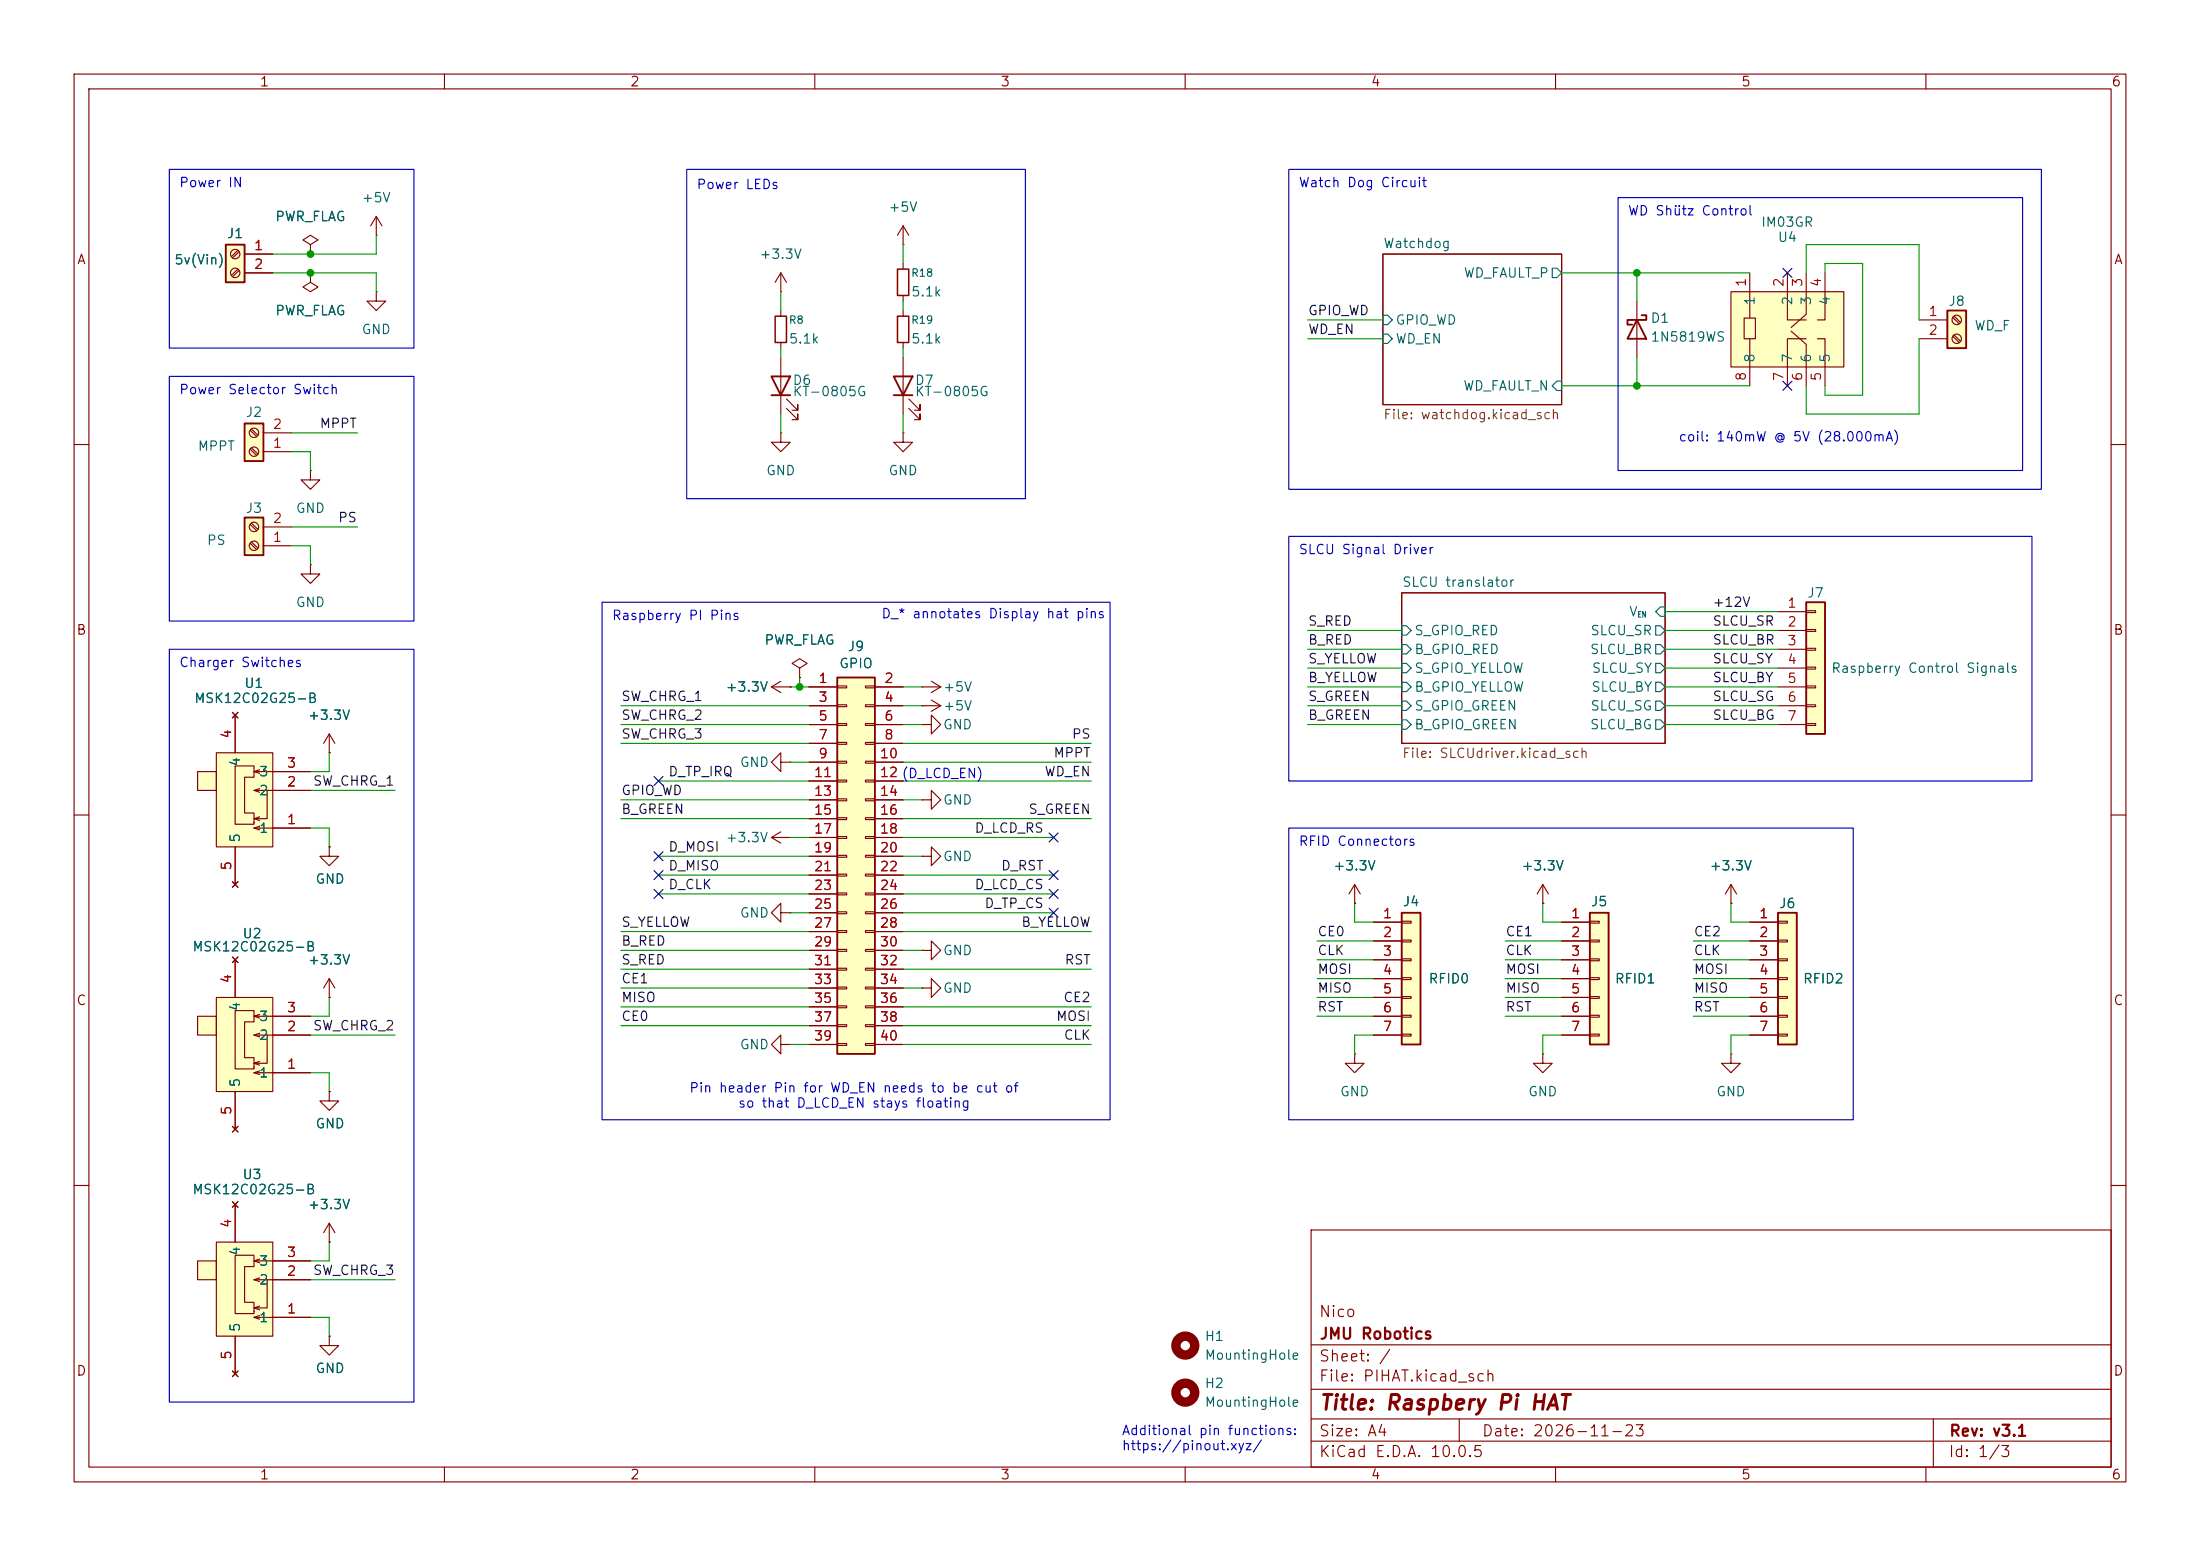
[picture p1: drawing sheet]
<svg xmlns="http://www.w3.org/2000/svg" width="297mm" height="210mm" viewBox="0 0 297 210" stroke-linecap="round" stroke-linejoin="round" font-family="sans-serif">
<g fill="none" stroke="#840000" stroke-width=".15">
<path d="M10 10h277v190h-277zM12 12h273v186h-273zM60 10v2M110 10v2M160 10v2M210 10v2M260 10v2M121.9 33h.1M121.9 30.5l-.7 1.3M121.9 30.5l.8 1.3M121.9 30.5v2.5M186.7 34.3h24.1v20.3h-24.1z"/>
<path d="M10 60h2M285 60h2M124.5 97.8h1.2v-1.3l1.3 1.3-1.3 1.3v-1.3M124.5 97.8h.1M124.5 92.7h.1M124.5 95.3h.1M124.5 92.7h2.5M124.5 95.3h2.5M125.7 91.9l1.3 .8M125.7 94.5l1.3 .8M127 92.7l-1.3 .8M127 95.3l-1.3 .7"/>
<path d="M189.2 80h35.6v20.3h-35.6zM10 110h2M285 110h2M10 160h2M177 166h108v32h-108zM285 160h2M60 198v2M110 198v2M160 198v2M177 194.5h108M177 191.5h108M177 187.5h108"/>
<path d="M177 181.5h108M197 191.5v3M210 198v2M260 198v2M261 191.5v6.5"/>
</g>
<g fill="none" stroke="#006464" stroke-width=".15">
<path d="M209.5 36.2h.7l.6 .6-.6 .7h-.7zM186.7 42.5h.6l.7 .7-.7 .6h-.6zM186.7 45.1h.6l.7 .6-.7 .7h-.6zM210.2 51.4h.6v1.3h-.6l-.7-.6zM189.2 97.2h.7l.6 .6-.6 .6h-.7zM189.2 87h.7l.6 .6-.6 .7h-.7zM189.2 92.1h.7l.6 .6-.6 .6h-.7zM189.2 94.6h.7l.6 .7-.6 .6h-.7zM189.2 84.5h.7l.6 .6-.6 .6h-.7zM189.2 89.5h.7l.6 .7-.6 .6h-.7zM223.5 97.2h.7l.6 .6-.6 .6h-.7zM223.5 87h.7l.6 .6-.6 .7h-.7z"/>
<path d="M223.5 92.1h.7l.6 .6-.6 .6h-.7zM223.5 94.6h.7l.6 .7-.6 .6h-.7zM223.5 84.5h.7l.6 .6-.6 .6h-.7zM223.5 89.5h.7l.6 .7-.6 .6h-.7zM224.2 81.9h.6v1.3h-.6l-.7-.6z"/>
</g>
<path d="M33 57.2h2.6v5h-2.6z" fill="#ffffc2"/>
<path d="M33 57.2h2.6v5h-2.6z" fill="none" stroke="#840000" stroke-width=".25"/>
<g fill="none" stroke="#840000" stroke-width=".15">
<path d="M33.8 58.1l.8 .8M34 57.9l.8 .9M35.6 58.4h3.8M33.8 60.6l.8 .9M34 60.5l.8 .8M35.6 61h3.8"/>
<circle cx="34.3" cy="58.4" r=".63"/>
<circle cx="34.3" cy="61" r=".63"/>
</g>
<path d="M33 69.9h2.6v5h-2.6z" fill="#ffffc2"/>
<path d="M33 69.9h2.6v5h-2.6z" fill="none" stroke="#840000" stroke-width=".25"/>
<g fill="none" stroke="#840000" stroke-width=".15">
<path d="M41.9 33l1-.6-1-.6-1 .6 1 .6v1.3M41.9 34.3h.1M41.9 36.8v1.3l-1 .6 1 .7 1-.7-1-.6M41.9 36.8h.1M50.8 31.8h.1M50.8 39.4v1.2h-1.3l1.3 1.3 1.3-1.3h-1.3M50.8 39.4h.1M50.8 29.2l-.8 1.3M50.8 29.2l.8 1.3M50.8 29.2v2.6M33.8 73.3l.8 .9M33.8 70.8l.8 .8"/>
<path d="M34 73.2l.8 .8M34 70.6l.8 .9M35.6 73.7h3.8M35.6 71.1h3.8M41.9 63.5v1.3h-1.3l1.3 1.2 1.3-1.2h-1.3M41.9 63.5h.1M41.9 76.2v1.3h-1.3l1.3 1.2 1.3-1.2h-1.3M41.9 76.2h.1M182.9 119.4l-.8 1.3M182.9 119.4l.7 1.3M182.9 119.4v2.5M208.3 119.4l-.8 1.3"/>
<path d="M208.3 119.4l.7 1.3M208.3 119.4v2.5M233.7 119.4l-.8 1.3M233.7 119.4l.7 1.3M233.7 119.4v2.5M182.9 121.9h.1M208.3 121.9h.1M233.7 121.9h.1"/>
<circle cx="34.3" cy="73.7" r=".63"/>
<circle cx="34.3" cy="71.1" r=".63"/>
</g>
<g fill="none" stroke="#840000" stroke-width="1.3">
<circle cx="160" cy="188" r="1.27"/>
<circle cx="160" cy="181.6" r="1.27"/>
</g>
<path d="M262.9 41.9h2.5v5.1h-2.5z" fill="#ffffc2"/>
<path d="M262.9 41.9h2.5v5.1h-2.5z" fill="none" stroke="#840000" stroke-width=".25"/>
<g fill="none" stroke="#840000" stroke-width=".15">
<path d="M259.1 43.2h3.8M259.1 45.7h3.8M263.6 42.8l.9 .9M263.6 45.4l.9 .8M263.8 42.7l.9 .8M263.8 45.2l.9 .9"/>
<circle cx="264.2" cy="45.7" r=".63"/>
<circle cx="264.2" cy="43.2" r=".63"/>
</g>
<g fill="#ffffc2">
<path d="M233.7 39.4h15.2v10.1h-15.2z"/>
<path d="M235.5 42.9h1.5v2.8h-1.5z"/>
</g>
<path d="M233.7 39.4h15.2v10.1h-15.2zM236.2 36.8v6.1M241.3 36.8v6.4h2.5M243.8 36.8v5.6l-2 1.8M246.4 36.8v6.4h-1M235.5 42.9h1.5v2.8h-1.5zM236.2 45.7v6.4M241.8 44.7l2 1.8v5.6M243.8 45.7h-2.5v6.4M245.4 45.7h1v6.4" fill="none" stroke="#840000" stroke-width=".15"/>
<g fill="#ffffc2">
<path d="M29.2 101.6h7.6v12.7h-7.6z"/>
<path d="M31.7 103.4h2.6v1.5h-1.3v4.8h1.3v1.6h-2.6z"/>
<path d="M26.7 104.1h2.5v2.6h-2.5z"/>
</g>
<g fill="none" stroke="#840000" stroke-width=".15">
<path d="M221 40.6v7.7M31.4 96.1l.7 .8M31.7 96.5v5.1M32.1 96.1l-.7 .8M44.4 99.1l-.7 1.2M44.4 99.1l.8 1.2M44.4 99.1v2.5M26.7 104.1h2.5v2.6h-2.5zM29.2 101.6h7.6v12.7h-7.6zM31.4 119l.7 .8M31.7 103.4h2.6v1.5h-1.3v4.8h1.3v1.6h-2.6zM31.7 114.3v5.1"/>
<path d="M32.1 119l-.7 .8M34.3 111.8h7.6M34.3 111.8l.8 .2M34.3 110.5l.8 .2M34.3 106.7h7.6M34.3 106.7l.8 .2M34.3 104.1l.8 .3M35.1 103.9l-.8 .2h7.6M35.1 111.5l-.8 .3M35.1 106.4l-.8 .3M36.1 106.7v3.8h-1.8l.8-.3M44.4 101.6h.1"/>
<path d="M105.4 123.2v-1.3l-1.3 1.3 1.3 1.3v-1.3h1.3M106.7 123.2h.1M124.5 133.4h1.2v-1.3l1.3 1.3-1.3 1.2v-1.2M124.5 133.4h.1"/>
</g>
<path d="M221 43.2l1.2 2.5h-2.5zM221.6 42.5h.6v.7h-2.5v.6h.6" fill="none" stroke="#840000" stroke-width=".25"/>
<path d="M243.8 81.3h2.6v17.8h-2.6z" fill="#ffffc2"/>
<path d="M243.8 81.3h2.6v17.8h-2.6z" fill="none" stroke="#840000" stroke-width=".25"/>
<g fill="none" stroke="#840000" stroke-width=".15">
<path d="M240 82.6h3.8M240 85.1h3.8M240 87.6h3.8M240 90.2h3.8M240 92.7h3.8M240 95.3h3.8M240 97.8h3.8M243.8 82.4h1.3v.3h-1.3zM243.8 85h1.3v.2h-1.3zM243.8 87.5h1.3v.3h-1.3zM243.8 90h1.3v.3h-1.3zM243.8 92.6h1.3v.2h-1.3z"/>
<path d="M243.8 95.1h1.3v.3h-1.3zM243.8 97.7h1.3v.2h-1.3z"/>
</g>
<path d="M189.2 123.2h2.6v17.8h-2.6z" fill="#ffffc2"/>
<path d="M104.1 50.8h2.6l-1.3 2.5zM104.1 53.3h2.6M189.2 123.2h2.6v17.8h-2.6z" fill="none" stroke="#840000" stroke-width=".25"/>
<g fill="none" stroke="#840000" stroke-width=".15">
<path d="M105.4 39.4h.1M105.4 36.8v2.6M105.4 36.8l-.8 1.3M105.4 36.8l.8 1.3M105.4 58.4v1.3h1.3l-1.3 1.3-1.3-1.3h1.3M105.4 58.4h.1M105.4 41.9v.8M105.4 46.2v.8M105.4 48.3v7.6M106.2 55.1l1.5 1.5v-.7v.7h-.8M106.2 53.8l1.5 1.6v-.8v.8h-.8M104.1 92.7l1.3 .8"/>
<path d="M104.1 92.7h2.6M105.4 91.9l-1.3 .8M106.7 92.7h.1M107.9 90.2l1.1-.7-1.1-.6-1 .6 1 .7v1.2M107.9 91.4h.1M104.1 113l1.3 .8M104.1 113h2.6M105.4 102.9v-1.3l-1.3 1.3 1.3 1.2v-1.2h1.3M105.4 112.3l-1.3 .7M106.7 113h.1M106.7 102.9h.1M185.4 124.5h3.8"/>
<path d="M185.4 127h3.8M185.4 129.5h3.8M185.4 132.1h3.8M185.4 134.6h3.8M185.4 137.2h3.8M185.4 139.7h3.8M189.2 124.3h1.3v.3h-1.3zM189.2 126.9h1.3v.2h-1.3zM189.2 129.4h1.3v.3h-1.3zM189.2 132h1.3v.2h-1.3zM189.2 134.5h1.3v.2h-1.3zM189.2 137h1.3v.3h-1.3z"/>
<path d="M189.2 139.6h1.3v.2h-1.3zM105.4 141v-1.3l-1.3 1.3 1.3 1.2v-1.2h1.3M106.7 141h.1"/>
</g>
<path d="M104.6 42.7h1.6v3.5h-1.6z" fill="none" stroke="#840000" stroke-width=".2"/>
<path d="M113 91.4h5.1v50.8h-5.1z" fill="#ffffc2"/>
<path d="M113 91.4h5.1v50.8h-5.1z" fill="none" stroke="#840000" stroke-width=".25"/>
<g fill="none" stroke="#840000" stroke-width=".15">
<path d="M109.2 92.7h3.8M109.2 95.3h3.8M109.2 97.8h3.8M113 92.6h1.3v.2h-1.3zM113 95.1h1.3v.3h-1.3zM113 97.7h1.3v.2h-1.3zM116.8 92.6h1.3v.2h-1.3zM116.8 95.1h1.3v.3h-1.3zM116.8 97.7h1.3v.2h-1.3zM118.1 92.7h3.8M118.1 95.3h3.8M118.1 97.8h3.8"/>
<path d="M109.2 100.3h3.8M109.2 102.9h3.8M109.2 105.4h3.8M109.2 108h3.8M109.2 110.5h3.8M109.2 113h3.8M109.2 115.6h3.8M109.2 118.1h3.8M113 100.2h1.3v.3h-1.3zM113 102.7h1.3v.3h-1.3zM113 105.3h1.3v.2h-1.3zM113 107.8h1.3v.3h-1.3z"/>
<path d="M113 110.4h1.3v.2h-1.3zM113 112.9h1.3v.3h-1.3zM113 115.4h1.3v.3h-1.3zM113 118h1.3v.2h-1.3zM116.8 100.2h1.3v.3h-1.3zM116.8 102.7h1.3v.3h-1.3zM116.8 105.3h1.3v.2h-1.3zM116.8 107.8h1.3v.3h-1.3zM116.8 110.4h1.3v.2h-1.3zM116.8 112.9h1.3v.3h-1.3zM116.8 115.4h1.3v.3h-1.3zM116.8 118h1.3v.2h-1.3z"/>
<path d="M118.1 100.3h3.8M118.1 102.9h3.8M118.1 105.4h3.8M118.1 108h3.8M118.1 110.5h3.8M118.1 113h3.8M118.1 115.6h3.8M118.1 118.1h3.8M109.2 120.7h3.8M109.2 123.2h3.8M109.2 125.7h3.8M109.2 128.3h3.8"/>
<path d="M109.2 130.8h3.8M109.2 133.4h3.8M109.2 135.9h3.8M109.2 138.4h3.8M113 120.5h1.3v.3h-1.3zM113 123.1h1.3v.2h-1.3zM113 125.6h1.3v.3h-1.3zM113 128.1h1.3v.3h-1.3zM113 130.7h1.3v.2h-1.3zM113 133.2h1.3v.3h-1.3zM113 135.8h1.3v.2h-1.3zM113 138.3h1.3v.3h-1.3z"/>
<path d="M116.8 120.5h1.3v.3h-1.3zM116.8 123.1h1.3v.2h-1.3zM116.8 125.6h1.3v.3h-1.3zM116.8 128.1h1.3v.3h-1.3zM116.8 130.7h1.3v.2h-1.3zM116.8 133.2h1.3v.3h-1.3zM116.8 135.8h1.3v.2h-1.3zM116.8 138.3h1.3v.3h-1.3zM118.1 120.7h3.8M118.1 123.2h3.8M118.1 125.7h3.8M118.1 128.3h3.8"/>
<path d="M118.1 130.8h3.8M118.1 133.4h3.8M118.1 135.9h3.8M118.1 138.4h3.8M109.2 141h3.8M113 140.8h1.3v.3h-1.3zM116.8 140.8h1.3v.3h-1.3zM118.1 141h3.8"/>
</g>
<path d="M214.6 123.2h2.6v17.8h-2.6z" fill="#ffffc2"/>
<path d="M214.6 123.2h2.6v17.8h-2.6z" fill="none" stroke="#840000" stroke-width=".25"/>
<g fill="none" stroke="#840000" stroke-width=".15">
<path d="M210.8 124.5h3.8M210.8 127h3.8M210.8 129.5h3.8M210.8 132.1h3.8M210.8 134.6h3.8M210.8 137.2h3.8M210.8 139.7h3.8M214.6 124.3h1.3v.3h-1.3zM214.6 126.9h1.3v.2h-1.3zM214.6 129.4h1.3v.3h-1.3zM214.6 132h1.3v.2h-1.3zM214.6 134.5h1.3v.2h-1.3z"/>
<path d="M214.6 137h1.3v.3h-1.3zM214.6 139.6h1.3v.2h-1.3z"/>
</g>
<path d="M30.5 33h2.5v5.1h-2.5z" fill="#ffffc2"/>
<path d="M30.5 33h2.5v5.1h-2.5z" fill="none" stroke="#840000" stroke-width=".25"/>
<g fill="none" stroke="#840000" stroke-width=".15">
<path d="M32.1 33.8l-.9 .8M32.1 36.3l-.9 .9M32.3 34l-.9 .8M32.3 36.5l-.9 .8M33 34.3h3.8M33 36.8h3.8M44.4 114.3v1.3h1.3l-1.3 1.2-1.2-1.2h1.2M44.4 114.3h.1M233.7 142.2v1.3h-1.3l1.3 1.3 1.2-1.3h-1.2M233.7 142.2h.1M44.4 180.3v1.3h1.3l-1.3 1.3-1.2-1.3h1.2M44.4 180.3h.1"/>
<circle cx="31.7" cy="36.8" r=".63"/>
<circle cx="31.7" cy="34.3" r=".63"/>
</g>
<g fill="#ffffc2">
<path d="M29.2 167.6h7.6v12.7h-7.6z"/>
<path d="M31.7 169.4h2.6v1.5h-1.3v4.9h1.3v1.5h-2.6z"/>
<path d="M26.7 170.2h2.5v2.5h-2.5z"/>
</g>
<g fill="none" stroke="#840000" stroke-width=".15">
<path d="M26.7 170.2h2.5v2.5h-2.5zM29.2 167.6h7.6v12.7h-7.6zM31.4 162.2l.7 .7M31.7 169.4h2.6v1.5h-1.3v4.9h1.3v1.5h-2.6zM31.7 162.6v5M32.1 162.2l-.7 .7M34.3 177.8h7.6M34.3 177.8l.8 .3M34.3 176.5l.8 .3M34.3 172.7h7.6M34.3 172.7l.8 .3M34.3 170.2l.8 .2"/>
<path d="M35.1 169.9l-.8 .3h7.6M35.1 177.6l-.8 .2M35.1 172.5l-.8 .2M36.1 172.7v3.8h-1.8l.8-.2M31.4 185l.7 .8M31.7 180.3v5.1M32.1 185l-.7 .8"/>
</g>
<g fill="#ffffc2">
<path d="M29.2 134.6h7.6v12.7h-7.6z"/>
<path d="M31.7 136.4h2.6v1.5h-1.3v4.9h1.3v1.5h-2.6z"/>
<path d="M26.7 137.2h2.5v2.5h-2.5z"/>
</g>
<g fill="none" stroke="#840000" stroke-width=".15">
<path d="M26.7 137.2h2.5v2.5h-2.5zM29.2 134.6h7.6v12.7h-7.6zM31.4 129.2l.7 .7M31.7 136.4h2.6v1.5h-1.3v4.9h1.3v1.5h-2.6zM31.7 129.5v5.1M32.1 129.2l-.7 .7M34.3 139.7h7.6M34.3 139.7l.8 .3M34.3 137.2l.8 .2M35.1 136.9l-.8 .3h7.6M35.1 139.5l-.8 .2M36.1 139.7v3.8h-1.8l.8-.2"/>
<path d="M44.4 134.6h.1M44.4 132.1v2.5M44.4 132.1l-.7 1.3M44.4 132.1l.8 1.3M31.4 152l.7 .8M31.7 147.3v5.1M32.1 152l-.7 .8M34.3 144.8h7.6M34.3 144.8l.8 .2M34.3 143.5l.8 .3M35.1 144.5l-.8 .3M44.4 147.3v1.3h1.3l-1.3 1.3-1.2-1.3h1.2"/>
<path d="M44.4 147.3h.1M44.4 167.6h.1M44.4 165.1l-.7 1.3M44.4 165.1l.8 1.3M44.4 165.1v2.5"/>
</g>
<path d="M240 123.2h2.6v17.8h-2.6z" fill="#ffffc2"/>
<path d="M120.6 50.8h2.6l-1.3 2.5zM120.6 53.3h2.6M240 123.2h2.6v17.8h-2.6z" fill="none" stroke="#840000" stroke-width=".25"/>
<g fill="none" stroke="#840000" stroke-width=".15">
<path d="M33 34.3h3.8M33 36.8h3.8M41.9 34.3h.1M41.9 36.8h.1M121.9 35.6v.7M121.9 39.9v.7M121.9 58.4v1.3h1.3l-1.3 1.3-1.3-1.3h1.3M121.9 58.4h.1M121.9 41.9v.8M121.9 46.2v.8M121.9 48.3v7.6M122.7 55.1l1.5 1.5v-.7v.7h-.8"/>
<path d="M122.7 53.8l1.5 1.6v-.8v.8h-.8M31.4 96.1l.7 .8M31.7 96.5v5.1M32.1 96.1l-.7 .8M106.7 92.7h.1M107.9 91.4h.1M109.2 92.7h3.8M109.2 95.3h3.8M109.2 97.8h3.8M118.1 92.7h3.8M118.1 95.3h3.8M118.1 97.8h3.8"/>
<path d="M31.4 119l.7 .8M31.7 114.3v5.1M32.1 119l-.7 .8M36.8 111.8h5.1M36.8 106.7h5.1M36.8 104.1h5.1M44.4 114.3h.1M44.4 101.6h.1M109.2 100.3h3.8M109.2 102.9h3.8M109.2 105.4h3.8M109.2 108h3.8"/>
<path d="M109.2 110.5h3.8M109.2 113h3.8M109.2 115.6h3.8M109.2 118.1h3.8M118.1 100.3h3.8M118.1 102.9h3.8M118.1 105.4h3.8M118.1 108h3.8M118.1 110.5h3.8M118.1 113h3.8M118.1 115.6h3.8M118.1 118.1h3.8"/>
<path d="M124.5 108h1.2v-1.3l1.3 1.3-1.3 1.2v-1.2M124.5 108h.1M124.5 115.6h1.2v-1.3l1.3 1.3-1.3 1.2v-1.2M124.5 115.6h.1M31.4 129.2l.7 .7M31.7 129.5v5.1M32.1 129.2l-.7 .7M36.8 137.2h5.1M36.8 139.7h5.1M44.4 134.6h.1M109.2 120.7h3.8M109.2 123.2h3.8"/>
<path d="M109.2 125.7h3.8M109.2 128.3h3.8M109.2 130.8h3.8M109.2 133.4h3.8M109.2 135.9h3.8M109.2 138.4h3.8M118.1 120.7h3.8M118.1 123.2h3.8M118.1 125.7h3.8M118.1 128.3h3.8M118.1 130.8h3.8M118.1 133.4h3.8"/>
<path d="M118.1 135.9h3.8M118.1 138.4h3.8M124.5 128.3h1.2v-1.3l1.3 1.3-1.3 1.2v-1.2M124.5 128.3h.1M182.9 121.9h.1M185.4 124.5h3.8M185.4 127h3.8M185.4 129.5h3.8M185.4 132.1h3.8M185.4 134.6h3.8M185.4 137.2h3.8M185.4 139.7h3.8"/>
<path d="M208.3 121.9h.1M210.8 124.5h3.8M210.8 127h3.8M210.8 129.5h3.8M210.8 132.1h3.8M210.8 134.6h3.8M210.8 137.2h3.8M210.8 139.7h3.8M233.7 121.9h.1M236.2 124.5h3.8M236.2 127h3.8M236.2 129.5h3.8"/>
<path d="M236.2 132.1h3.8M236.2 134.6h3.8M236.2 137.2h3.8M236.2 139.7h3.8M240 124.3h1.3v.3h-1.3zM240 126.9h1.3v.2h-1.3zM240 129.4h1.3v.3h-1.3zM240 132h1.3v.2h-1.3zM240 134.5h1.3v.2h-1.3zM240 137h1.3v.3h-1.3zM240 139.6h1.3v.2h-1.3zM31.4 152l.7 .8"/>
<path d="M31.7 147.3v5.1M32.1 152l-.7 .8M36.8 144.8h5.1M44.4 147.3h.1M109.2 141h3.8M118.1 141h3.8M182.9 142.2v1.3h-1.3l1.3 1.3 1.2-1.3h-1.2M182.9 142.2h.1M208.3 142.2v1.3h-1.3l1.3 1.3 1.2-1.3h-1.2M208.3 142.2h.1M31.4 162.2l.7 .7M31.7 162.6v5"/>
<path d="M32.1 162.2l-.7 .7M36.8 177.8h5.1M36.8 172.7h5.1M36.8 170.2h5.1M44.4 167.6h.1M31.4 185l.7 .8M31.7 180.3v5.1M32.1 185l-.7 .8M44.4 180.3h.1"/>
</g>
<path d="M121.2 36.3h1.5v3.6h-1.5zM121.2 42.7h1.5v3.5h-1.5z" fill="none" stroke="#840000" stroke-width=".2"/>
<g fill="none" stroke="#009600" stroke-width=".15">
<path d="M36.8 36.8h14v2.6M50.8 31.8v2.5h-14M105.4 39.4v2.5M121.9 33v2.6M210.8 36.8h25.4M221 36.8v3.8M243.8 36.8v-3.8h15.3v10.2M246.4 36.8v-1.2h5.1v17.7h-5.1v-1.2M39.4 58.4h8.9M105.4 47v1.3M105.4 55.9v2.5M121.9 40.6v1.3"/>
<path d="M121.9 47v1.3M121.9 55.9v2.5M176.5 45.7h10.2M176.5 43.2h10.2M210.8 52.1h25.4M221 48.3v3.8M259.1 45.7v10.2h-15.3v-3.8M39.4 73.7h2.5v2.5M39.4 61h2.5v2.5M39.4 71.1h8.9M83.8 95.3h25.4M83.8 97.8h25.4"/>
<path d="M106.7 92.7h2.5M107.9 91.4v1.3M121.9 95.3h2.6M121.9 97.8h2.6M121.9 92.7h2.6M176.5 95.3h12.7M176.5 97.8h12.7M176.5 92.7h12.7M176.5 87.6h12.7M176.5 90.2h12.7M176.5 85.1h12.7M224.8 95.3h15.2"/>
<path d="M224.8 97.8h15.2M224.8 92.7h15.2M224.8 87.6h15.2M224.8 90.2h15.2M224.8 82.6h15.2M224.8 85.1h15.2M41.9 111.8h2.5v2.5M41.9 106.7h11.4M44.4 101.6v2.5h-2.5M83.8 100.3h25.4M83.8 108h25.4M83.8 110.5h25.4"/>
<path d="M88.9 115.6h20.3M88.9 105.4h20.3M88.9 118.1h20.3M106.7 113h2.5M106.7 102.9h2.5M121.9 100.3h25.4M121.9 115.6h2.6M121.9 113h20.3M121.9 102.9h25.4M121.9 108h2.6M121.9 105.4h25.4M121.9 110.5h25.4"/>
<path d="M121.9 118.1h20.3M41.9 139.7h11.4M44.4 134.6v2.6h-2.5M83.8 133.4h25.4M83.8 135.9h25.4M83.8 138.4h25.4M83.8 128.3h25.4M83.8 125.7h25.4M83.8 130.8h25.4M88.9 120.7h20.3M106.7 123.2h2.5M121.9 123.2h20.3"/>
<path d="M121.9 133.4h2.6M121.9 135.9h25.4M121.9 138.4h25.4M121.9 128.3h2.6M121.9 125.7h25.4M121.9 130.8h25.4M121.9 120.7h20.3M177.8 137.2h7.6M177.8 132.1h7.6M177.8 127h7.6M177.8 134.6h7.6M177.8 129.5h7.6"/>
<path d="M182.9 121.9v2.6h2.5M185.4 139.7h-2.5v2.5M203.2 137.2h7.6M203.2 132.1h7.6M203.2 127h7.6M203.2 134.6h7.6M203.2 129.5h7.6M208.3 121.9v2.6h2.5M210.8 139.7h-2.5v2.5M228.6 137.2h7.6M228.6 132.1h7.6M228.6 127h7.6"/>
<path d="M228.6 134.6h7.6M228.6 129.5h7.6M233.7 121.9v2.6h2.5M236.2 139.7h-2.5v2.5M41.9 144.8h2.5v2.5M106.7 141h2.5M121.9 141h25.4M41.9 177.8h2.5v2.5M41.9 172.7h11.4M44.4 167.6v2.6h-2.5"/>
</g>
<g fill="none" stroke="#000084" stroke-width=".15">
<path d="M240.7 36.2l1.2 1.2M241.9 36.2l-1.2 1.2M240.7 51.5l1.2 1.2M241.9 51.5l-1.2 1.2M88.3 104.8l1.2 1.2M88.3 115l1.2 1.2M88.3 117.5l1.2 1.2M89.5 104.8l-1.2 1.2M89.5 115l-1.2 1.2M89.5 117.5l-1.2 1.2M141.6 117.5l1.2 1.2M141.6 112.4l1.2 1.2"/>
<path d="M142.8 117.5l-1.2 1.2M142.8 112.4l-1.2 1.2M88.3 120l1.2 1.3M89.5 120l-1.2 1.3M141.6 122.6l1.2 1.2M141.6 120l1.2 1.3M142.8 122.6l-1.2 1.2M142.8 120l-1.2 1.3"/>
</g>
<path d="M22.9 22.9h33v24.1h-33zM92.7 22.9h45.7v44.4h-45.7zM174 22.9h101.6v43.1h-101.6zM218.4 26.7h54.6v36.8h-54.6zM22.9 50.8h33v33h-33zM174 72.4h100.3v33h-100.3zM22.9 87.6h33v101.6h-33zM81.3 81.3h68.6v69.8h-68.6zM174 111.8h76.2v39.3h-76.2z" fill="none" stroke="#0000c2" stroke-width=".15"/>
<g fill="#009600" stroke="#009600" stroke-width=".14">
<circle cx="41.9" cy="36.8" r=".46"/>
<circle cx="41.9" cy="34.3" r=".46"/>
<circle cx="107.9" cy="92.7" r=".46"/>
<circle cx="221" cy="36.8" r=".46"/>
<circle cx="221" cy="52.1" r=".46"/>
</g>
<text font-size="2" fill="#840000" x="178" y="190.8">Title: Raspbery Pi HAT</text>
<g font-size="1.5" fill="#840000">
<text x="178" y="178.1">Nico</text>
<text x="178" y="184.1">Sheet: /</text>
<text x="178" y="181.1">JMU Robotics</text>
<text x="178" y="186.8">File: PIHAT.kicad_sch</text>
<text x="178" y="197">KiCad E.D.A. 10.0.5</text>
<text x="178" y="194.2">Size: A4</text>
<text x="200" y="194.2">Date: 2026-11-23</text>
<text x="263" y="197">Id: 1/3</text>
<text x="263" y="194.2">Rev: v3.1</text>
</g>
<g font-size="1.3" fill="#840000">
<text x="35" y="12">1</text>
<text x="85" y="12">2</text>
<text x="135" y="12">3</text>
<text x="185" y="12">4</text>
<text x="235" y="12">5</text>
<text x="285" y="12">6</text>
<text x="10.3" y="36">A</text>
<text x="285.3" y="36">A</text>
<text x="10.2" y="86">B</text>
<text x="285.2" y="86">B</text>
<text x="10.2" y="136">C</text>
<text x="285.2" y="136">C</text>
<text x="10.2" y="186">D</text>
<text x="285.2" y="186">D</text>
<text x="35" y="200">1</text>
<text x="85" y="200">2</text>
<text x="135" y="200">3</text>
<text x="185" y="200">4</text>
<text x="235" y="200">5</text>
<text x="285" y="200">6</text>
</g>
<g font-size="1.3" fill="#0000c2">
<text x="24.1" y="25.6">Power IN</text>
<text x="94" y="25.8">Power LEDs</text>
<text x="175.2" y="25.6">Watch Dog Circuit</text>
<text x="219.7" y="29.4">WD Shütz Control</text>
<text x="24.1" y="53.5">Power Selector Switch</text>
<text x="226.5" y="59.9">coil: 140mW @ 5V (28.000mA)</text>
<text x="175.2" y="75.1">SLCU Signal Driver</text>
<text x="118.9" y="83.8">D_* annotates Display hat pins</text>
<text x="82.5" y="84">Raspberry PI Pins</text>
<text x="24.1" y="90.4">Charger Switches</text>
<text x="175.2" y="114.5">RFID Connectors</text>
<text x="93" y="147.8">Pin header Pin for WD_EN needs to be cut of</text>
<text x="99.6" y="149.8">so that D_LCD_EN stays floating</text>
<text x="151.4" y="194">Additional pin functions:</text>
<text x="151.4" y="196.1">https://pinout.xyz/</text>
</g>
<g font-size="1.3" fill="#006464">
<text x="48.7" y="27.6">+5V</text>
<text x="119.9" y="28.9">+5V</text>
<text x="30.5" y="32.5">J1</text>
<text x="37.1" y="30.2">PWR_FLAG</text>
<text x="102.4" y="35.3">+3.3V</text>
<text x="186.7" y="33.8">Watchdog</text>
<text x="237.7" y="30.9">IM03GR</text>
<text x="239.9" y="33">U4</text>
<text x="23.4" y="36">5v(Vin)</text>
<text x="122.9" y="40.3">5.1k</text>
<text x="197.5" y="37.8">WD_FAULT_P</text>
<text x="237.2" y="41.3" transform="rotate(-90 237.2 41.3)">1</text>
<text x="242.3" y="41.3" transform="rotate(-90 242.3 41.3)">2</text>
<text x="244.8" y="41.3" transform="rotate(-90 244.8 41.3)">3</text>
<text x="247.3" y="41.3" transform="rotate(-90 247.3 41.3)">4</text>
<text x="262.9" y="41.6">J8</text>
<text x="37.1" y="42.9">PWR_FLAG</text>
<text x="48.7" y="45.4">GND</text>
<text x="106.4" y="46.7">5.1k</text>
<text x="122.9" y="46.7">5.1k</text>
<text x="188.3" y="44.1">GPIO_WD</text>
<text x="188.3" y="46.7">WD_EN</text>
<text x="222.7" y="43.9">D1</text>
<text x="222.7" y="46.4">1N5819WS</text>
<text x="266.5" y="44.9">WD_F</text>
<text x="106.9" y="52.3">D6</text>
<text x="106.9" y="53.8">KT-0805G</text>
<text x="123.4" y="52.3">D7</text>
<text x="123.4" y="53.8">KT-0805G</text>
<text x="197.5" y="53">WD_FAULT_N</text>
<text x="237.2" y="49" transform="rotate(-90 237.2 49)">8</text>
<text x="242.3" y="49" transform="rotate(-90 242.3 49)">7</text>
<text x="244.8" y="49" transform="rotate(-90 244.8 49)">6</text>
<text x="247.3" y="49" transform="rotate(-90 247.3 49)">5</text>
<text x="33.1" y="56.6">J2</text>
<text x="26.6" y="61.2">MPPT</text>
<text x="103.3" y="64.5">GND</text>
<text x="119.9" y="64.5">GND</text>
<text x="33.1" y="69.5">J3</text>
<text x="39.8" y="69.5">GND</text>
<text x="27.8" y="73.9">PS</text>
<text x="39.8" y="82.2">GND</text>
<text x="189.2" y="79.5">SLCU translator</text>
<text x="219.8" y="83.5">V</text>
<text x="243.9" y="81">J7</text>
<text x="103.1" y="87.3">PWR_FLAG</text>
<text x="114.4" y="88.2">J9</text>
<text x="190.9" y="88.6">B_GPIO_RED</text>
<text x="190.9" y="86.1">S_GPIO_RED</text>
<text x="214.6" y="88.6">SLCU_BR</text>
<text x="214.6" y="86.1">SLCU_SR</text>
<text x="26.1" y="95.2">MSK12C02G25-B</text>
<text x="32.9" y="93.2">U1</text>
<text x="97.9" y="93.7">+3.3V</text>
<text x="113.2" y="90.5">GPIO</text>
<text x="127.2" y="93.7">+5V</text>
<text x="190.9" y="93.7">B_GPIO_YELLOW</text>
<text x="190.9" y="91.1">S_GPIO_YELLOW</text>
<text x="214.7" y="93.7">SLCU_BY</text>
<text x="214.8" y="91.1">SLCU_SY</text>
<text x="247.1" y="91.1">Raspberry Control Signals</text>
<text x="41.5" y="97.5">+3.3V</text>
<text x="127.2" y="98.8">GND</text>
<text x="127.2" y="96.2">+5V</text>
<text x="190.9" y="98.8">B_GPIO_GREEN</text>
<text x="190.9" y="96.2">S_GPIO_GREEN</text>
<text x="214.6" y="98.8">SLCU_BG</text>
<text x="214.6" y="96.2">SLCU_SG</text>
<text x="32.7" y="103.5" transform="rotate(-90 32.7 103.5)">4</text>
<text x="34.9" y="107.6">2</text>
<text x="34.9" y="105.1">3</text>
<text x="99.8" y="103.8">GND</text>
<text x="32.7" y="113.8" transform="rotate(-90 32.7 113.8)">5</text>
<text x="34.9" y="112.7">1</text>
<text x="97.9" y="114">+3.3V</text>
<text x="127.2" y="108.9">GND</text>
<text x="42.5" y="119.6">GND</text>
<text x="127.2" y="116.5">GND</text>
<text x="179.9" y="117.8">+3.3V</text>
<text x="205.3" y="117.8">+3.3V</text>
<text x="230.7" y="117.8">+3.3V</text>
<text x="99.8" y="124.2">GND</text>
<text x="189.3" y="122.6">J4</text>
<text x="214.7" y="122.6">J5</text>
<text x="240.1" y="122.9">J6</text>
<text x="25.9" y="128.7">MSK12C02G25-B</text>
<text x="32.6" y="126.9">U2</text>
<text x="41.5" y="130.5">+3.3V</text>
<text x="127.2" y="129.2">GND</text>
<text x="32.7" y="136.6" transform="rotate(-90 32.7 136.6)">4</text>
<text x="127.2" y="134.3">GND</text>
<text x="192.8" y="133">RFID0</text>
<text x="217.9" y="133">RFID1</text>
<text x="243.3" y="133">RFID2</text>
<text x="34.9" y="140.7">2</text>
<text x="34.9" y="138.1">3</text>
<text x="99.8" y="141.9">GND</text>
<text x="32.7" y="146.8" transform="rotate(-90 32.7 146.8)">5</text>
<text x="34.9" y="145.7">1</text>
<text x="180.8" y="148.3">GND</text>
<text x="206.2" y="148.3">GND</text>
<text x="231.6" y="148.3">GND</text>
<text x="42.5" y="152.6">GND</text>
<text x="25.9" y="161.5">MSK12C02G25-B</text>
<text x="32.6" y="159.5">U3</text>
<text x="41.5" y="163.5">+3.3V</text>
<text x="32.7" y="169.6" transform="rotate(-90 32.7 169.6)">4</text>
<text x="34.9" y="173.7">2</text>
<text x="34.9" y="171.1">3</text>
<text x="32.7" y="179.9" transform="rotate(-90 32.7 179.9)">5</text>
<text x="34.9" y="178.8">1</text>
<text x="42.5" y="185.6">GND</text>
<text x="162.5" y="181.3">H1</text>
<text x="162.5" y="183.8">MountingHole</text>
<text x="162.5" y="187.7">H2</text>
<text x="162.5" y="190.2">MountingHole</text>
</g>
<g font-size="1.3" fill="#a90000">
<text x="34.2" y="34.1">1</text>
<text x="34.2" y="36.6">2</text>
<text x="236" y="38.8" transform="rotate(-90 236 38.8)">1</text>
<text x="241.1" y="38.8" transform="rotate(-90 241.1 38.8)">2</text>
<text x="243.6" y="38.8" transform="rotate(-90 243.6 38.8)">3</text>
<text x="246.2" y="38.8" transform="rotate(-90 246.2 38.8)">4</text>
<text x="260.3" y="43">1</text>
<text x="260.3" y="45.5">2</text>
<text x="236" y="51.5" transform="rotate(-90 236 51.5)">8</text>
<text x="241.1" y="51.5" transform="rotate(-90 241.1 51.5)">7</text>
<text x="243.6" y="51.5" transform="rotate(-90 243.6 51.5)">6</text>
<text x="246.2" y="51.5" transform="rotate(-90 246.2 51.5)">5</text>
<text x="36.7" y="58.2">2</text>
<text x="36.7" y="60.7">1</text>
<text x="36.7" y="70.9">2</text>
<text x="36.7" y="73.4">1</text>
<text x="241.2" y="82.3">1</text>
<text x="241.2" y="84.9">2</text>
<text x="241.2" y="87.4">3</text>
<text x="241.2" y="90">4</text>
<text x="110.4" y="92.5">1</text>
<text x="110.4" y="95">3</text>
<text x="119.3" y="92.5">2</text>
<text x="119.3" y="95">4</text>
<text x="241.2" y="92.5">5</text>
<text x="241.2" y="95">6</text>
<text x="31.5" y="99.8" transform="rotate(-90 31.5 99.8)">4</text>
<text x="110.4" y="97.6">5</text>
<text x="110.4" y="100.1">7</text>
<text x="119.3" y="97.6">6</text>
<text x="119.3" y="100.1">8</text>
<text x="241.2" y="97.6">7</text>
<text x="38.6" y="106.5">2</text>
<text x="38.6" y="103.9">3</text>
<text x="109.8" y="105.2">11</text>
<text x="109.8" y="107.7">13</text>
<text x="110.4" y="102.7">9</text>
<text x="118.7" y="102.7">10</text>
<text x="118.7" y="105.2">12 (D_LCD_EN)</text>
<text x="118.7" y="107.7">14</text>
<text x="118.7" y="105.2">12</text>
<text x="38.6" y="111.5">1</text>
<text x="109.8" y="110.3">15</text>
<text x="109.8" y="112.8">17</text>
<text x="118.7" y="110.3">16</text>
<text x="118.7" y="112.8">18</text>
<text x="31.5" y="117.6" transform="rotate(-90 31.5 117.6)">5</text>
<text x="109.8" y="115.4">19</text>
<text x="109.8" y="117.9">21</text>
<text x="118.7" y="115.4">20</text>
<text x="118.7" y="117.9">22</text>
<text x="109.8" y="120.4">23</text>
<text x="109.8" y="123">25</text>
<text x="109.8" y="125.5">27</text>
<text x="118.7" y="120.4">24</text>
<text x="118.7" y="123">26</text>
<text x="118.7" y="125.5">28</text>
<text x="186.6" y="124.2">1</text>
<text x="212" y="124.2">1</text>
<text x="237.4" y="124.2">1</text>
<text x="109.8" y="128.1">29</text>
<text x="109.8" y="130.6">31</text>
<text x="118.7" y="128.1">30</text>
<text x="118.7" y="130.6">32</text>
<text x="186.6" y="126.8">2</text>
<text x="186.6" y="129.3">3</text>
<text x="186.6" y="131.9">4</text>
<text x="212" y="126.8">2</text>
<text x="212" y="129.3">3</text>
<text x="212" y="131.9">4</text>
<text x="237.4" y="126.8">2</text>
<text x="237.4" y="129.3">3</text>
<text x="237.4" y="131.9">4</text>
<text x="31.5" y="132.8" transform="rotate(-90 31.5 132.8)">4</text>
<text x="38.6" y="136.9">3</text>
<text x="109.8" y="133.1">33</text>
<text x="109.8" y="135.7">35</text>
<text x="118.7" y="133.1">34</text>
<text x="118.7" y="135.7">36</text>
<text x="186.6" y="134.4">5</text>
<text x="186.6" y="136.9">6</text>
<text x="212" y="134.4">5</text>
<text x="212" y="136.9">6</text>
<text x="237.4" y="134.4">5</text>
<text x="237.4" y="136.9">6</text>
<text x="38.6" y="139.5">2</text>
<text x="109.8" y="138.2">37</text>
<text x="109.8" y="140.8">39</text>
<text x="118.7" y="138.2">38</text>
<text x="118.7" y="140.8">40</text>
<text x="186.6" y="139.5">7</text>
<text x="212" y="139.5">7</text>
<text x="237.4" y="139.5">7</text>
<text x="38.6" y="144.6">1</text>
<text x="31.5" y="150.6" transform="rotate(-90 31.5 150.6)">5</text>
<text x="31.5" y="165.8" transform="rotate(-90 31.5 165.8)">4</text>
<text x="38.6" y="172.5">2</text>
<text x="38.6" y="170">3</text>
<text x="38.6" y="177.6">1</text>
<text x="31.5" y="183.6" transform="rotate(-90 31.5 183.6)">5</text>
</g>
<g font-size="1.3" fill="#0f0f0f">
<text x="176.5" y="45.4">WD_EN</text>
<text x="176.5" y="42.9">GPIO_WD</text>
<text x="43.1" y="58.1">MPPT</text>
<text x="45.6" y="70.8">PS</text>
<text x="231.1" y="82.2">+12V</text>
<text x="176.5" y="84.8">S_RED</text>
<text x="176.5" y="89.9">S_YELLOW</text>
<text x="176.5" y="87.3">B_RED</text>
<text x="231.1" y="87.3">SLCU_BR</text>
<text x="231.1" y="89.9">SLCU_SY</text>
<text x="231.1" y="84.8">SLCU_SR</text>
<text x="83.8" y="94.9">SW_CHRG_1</text>
<text x="176.5" y="92.4">B_YELLOW</text>
<text x="176.5" y="94.9">S_GREEN</text>
<text x="231.1" y="94.9">SLCU_SG</text>
<text x="231.1" y="92.4">SLCU_BY</text>
<text x="83.8" y="100">SW_CHRG_3</text>
<text x="83.8" y="97.5">SW_CHRG_2</text>
<text x="144.6" y="100">PS</text>
<text x="176.5" y="97.5">B_GREEN</text>
<text x="231.1" y="97.5">SLCU_BG</text>
<text x="42.2" y="106.4">SW_CHRG_1</text>
<text x="83.8" y="107.6">GPIO_WD</text>
<text x="90.1" y="105.1">D_TP_IRQ</text>
<text x="140.9" y="105.1">WD_EN</text>
<text x="142.1" y="102.6">MPPT</text>
<text x="83.8" y="110.2">B_GREEN</text>
<text x="131.5" y="112.7">D_LCD_RS</text>
<text x="138.7" y="110.2">S_GREEN</text>
<text x="90.1" y="115.3">D_MOSI</text>
<text x="90.1" y="117.8">D_MISO</text>
<text x="135.1" y="117.8">D_RST</text>
<text x="83.8" y="125.4">S_YELLOW</text>
<text x="90.1" y="120.3">D_CLK</text>
<text x="131.5" y="120.3">D_LCD_CS</text>
<text x="132.8" y="122.9">D_TP_CS</text>
<text x="137.8" y="125.4">B_YELLOW</text>
<text x="83.8" y="128">B_RED</text>
<text x="83.8" y="130.5">S_RED</text>
<text x="143.6" y="130.5">RST</text>
<text x="177.8" y="126.7">CE0</text>
<text x="177.8" y="129.2">CLK</text>
<text x="177.8" y="131.8">MOSI</text>
<text x="203.2" y="126.7">CE1</text>
<text x="203.2" y="131.8">MOSI</text>
<text x="203.2" y="129.2">CLK</text>
<text x="228.6" y="131.8">MOSI</text>
<text x="228.6" y="129.2">CLK</text>
<text x="228.6" y="126.7">CE2</text>
<text x="83.8" y="135.6">MISO</text>
<text x="83.8" y="133">CE1</text>
<text x="143.5" y="135.6">CE2</text>
<text x="177.8" y="136.8">RST</text>
<text x="177.8" y="134.3">MISO</text>
<text x="203.2" y="134.3">MISO</text>
<text x="203.2" y="136.8">RST</text>
<text x="228.6" y="136.8">RST</text>
<text x="228.6" y="134.3">MISO</text>
<text x="42.2" y="139.4">SW_CHRG_2</text>
<text x="83.8" y="138.1">CE0</text>
<text x="142.5" y="138.1">MOSI</text>
<text x="143.5" y="140.7">CLK</text>
<text x="42.2" y="172.4">SW_CHRG_3</text>
</g>
<g font-size="1.3" fill="#725600">
<text x="186.7" y="56.9">File: watchdog.kicad_sch</text>
<text x="189.2" y="102.6">File: SLCUdriver.kicad_sch</text>
</g>
<g font-size="1" fill="#006464">
<text x="122.9" y="37.6">R18</text>
<text x="106.4" y="43.9">R8</text>
<text x="122.9" y="43.9">R19</text>
</g>
<text font-size=".8" fill="#006464" x="221" y="83.5">EN</text>
</svg>
